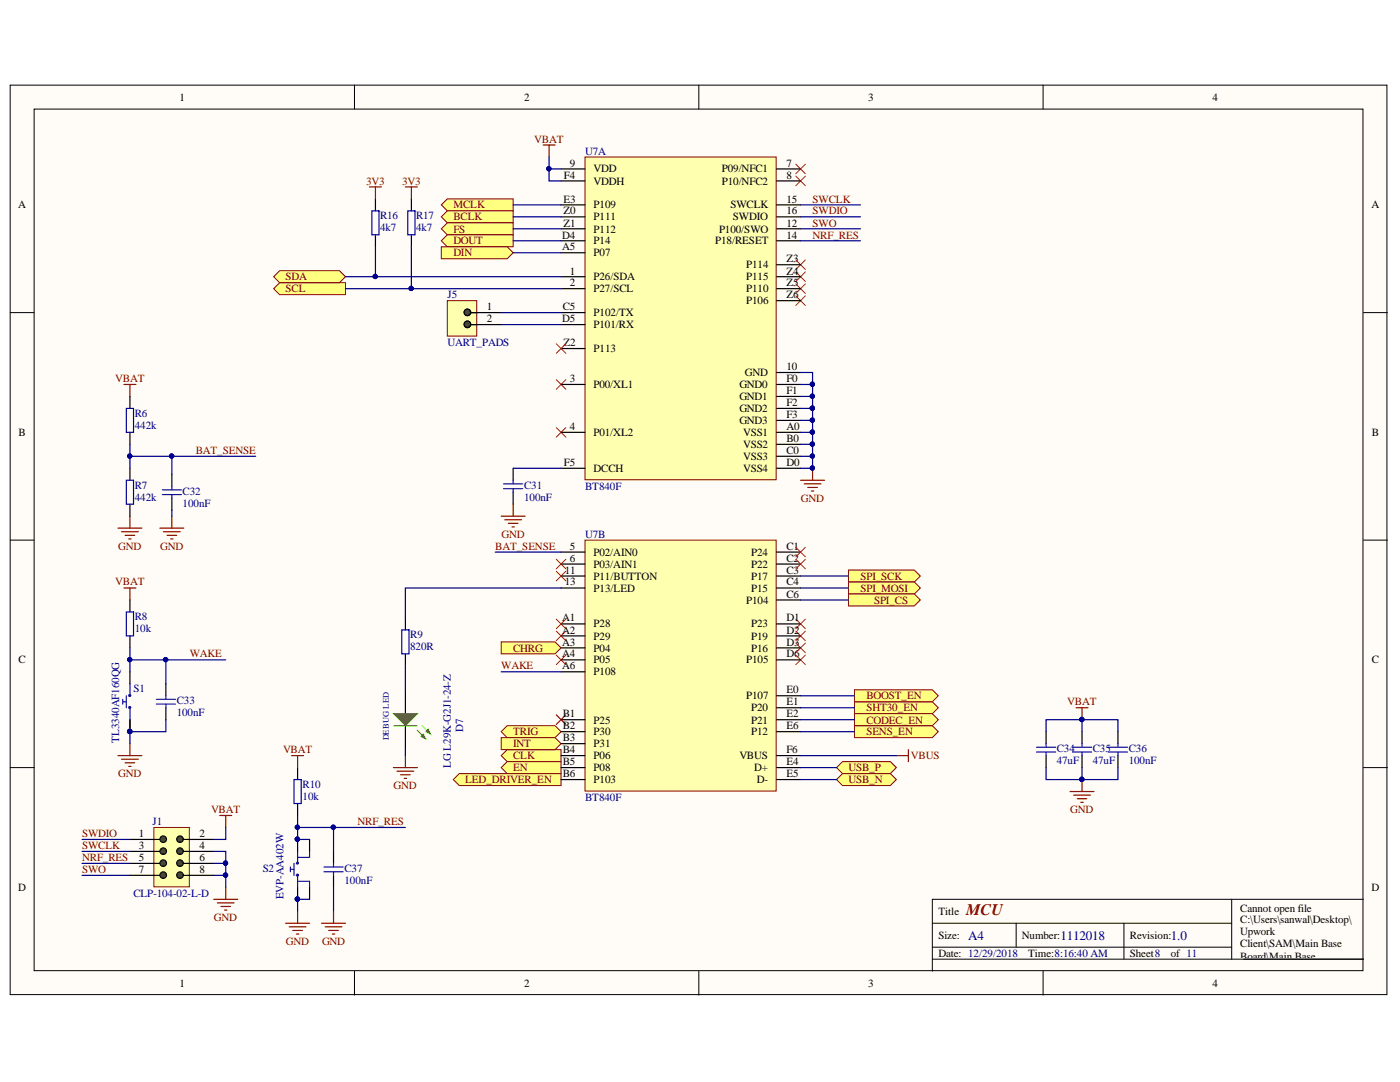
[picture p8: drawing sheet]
<svg xmlns="http://www.w3.org/2000/svg" width="279mm" height="216mm" viewBox="0 0 279 216" stroke-linecap="round" stroke-linejoin="round" font-family="sans-serif">
<g fill="#fffcf8" stroke="#000" stroke-width=".2">
<path d="M2 17h274.8v181.5h-274.8z"/>
<path d="M6.8 21.8h265.2v171.9h-265.2z"/>
</g>
<g fill="none" stroke="#000" stroke-width=".2">
<path d="M70.7 17v4.8M139.5 17v4.8M208.2 17v4.8M2 62.4h4.8M272.1 62.4h4.8M2 107.8h4.8M272.1 107.8h4.8M2 153.2h4.8M272.1 153.2h4.8M245.8 179.4v12M272.1 179.4h-86v14.4M70.7 193.8v4.8"/>
<path d="M139.5 193.8v4.8M186.1 184.2h59.7M186.1 191.4h86M186.1 189h59.7M202.8 184.2v4.8M208.2 193.8v4.8M224.3 184.2v7.2"/>
</g>
<g fill="#ffff80" stroke="#800000" stroke-width=".2">
<path d="M170.5 144.8h15.6l1.2 1.2-1.2 1.2h-15.6z" fill-rule="evenodd"/>
<path d="M170.5 140h15.6l1.2 1.2-1.2 1.2h-15.6z" fill-rule="evenodd"/>
<path d="M100 146l1.2-1.2h9.6l1.2 1.2-1.2 1.2h-9.6z" fill-rule="evenodd"/>
<path d="M100 150.8l1.2-1.2h10.8v2.4h-10.8z" fill-rule="evenodd"/>
<path d="M100 153.2l1.2-1.2h10.8v2.4h-10.8z" fill-rule="evenodd"/>
<path d="M100 147.2h10.8l1.2 1.2-1.2 1.2h-10.8z" fill-rule="evenodd"/>
<path d="M90.5 155.6l1.2-1.2h20.3v2.3h-20.3z" fill-rule="evenodd"/>
<path d="M170.5 142.4h15.6l1.2 1.2-1.2 1.2h-15.6z" fill-rule="evenodd"/>
</g>
<path d="M159.8 95.8h4.8M160.5 96.5h3.3M161.2 97.3h1.9M161.9 98h.5M162.2 93.4v2.4" fill="none" stroke="#800000" stroke-width=".24"/>
<circle cx="162.1" cy="93.4" r=".43" fill="#000080" stroke="#000080" stroke-width=".2"/>
<path d="M111 75.8l1.9 1.9M112.9 75.8l-1.9 1.9M111 85.3l1.9 1.9M112.9 85.3l-1.9 1.9" fill="none" stroke="#f00" stroke-width=".2"/>
<path d="M30.7 165.1h7.1v11.9h-7.1z" fill="#ffffb0" stroke="#800000" stroke-width=".2"/>
<path d="M25.9 167.5h6.5M25.9 169.9h6.5M25.9 172.3h6.5M25.9 174.7h6.5M36.2 167.5h6.5M36.2 169.9h6.5M36.2 172.3h6.5M36.2 174.7h6.5" fill="none" stroke="#000" stroke-width=".24"/>
<g fill="#3f4511" stroke="#000" stroke-width=".2">
<circle cx="32.6" cy="174.6" r=".67"/>
<circle cx="32.6" cy="172.2" r=".67"/>
<circle cx="32.6" cy="169.8" r=".67"/>
<circle cx="32.6" cy="167.5" r=".67"/>
<circle cx="35.9" cy="174.6" r=".67"/>
<circle cx="35.9" cy="172.2" r=".67"/>
<circle cx="35.9" cy="169.8" r=".67"/>
<circle cx="35.9" cy="167.5" r=".67"/>
</g>
<g fill="none" stroke="#800000" stroke-width=".24">
<path d="M42.7 179.4h4.7M45.1 177.1v2.3M43.4 180.2h3.3M44.1 180.9h1.9M44.8 181.6h.5M57 184.2h4.8M57.7 184.9h3.4M58.4 185.7h1.9M59.2 186.4h.4M59.4 181.8v2.4M64.2 184.2h4.8M64.9 184.9h3.3"/>
<path d="M65.6 185.7h1.9M66.3 186.4h.5M66.6 181.8v2.4"/>
</g>
<g fill="none" stroke="#f00" stroke-width=".2">
<path d="M158.8 32.8l1.9 1.9M158.8 35.1l1.9 2M160.7 32.8l-1.9 1.9M160.7 35.1l-1.9 2M158.8 51.9l1.9 1.9M158.8 54.3l1.9 1.9M158.8 56.6l1.9 2M158.8 59l1.9 1.9M160.7 51.9l-1.9 1.9M160.7 54.3l-1.9 1.9M160.7 56.6l-1.9 2M160.7 59l-1.9 1.9"/>
<path d="M111 114l1.9 1.9M111 111.6l1.9 1.9M112.9 114l-1.9 1.9M112.9 111.6l-1.9 1.9M111 123.5l1.9 2M111 125.9l1.9 1.9M111 130.7l1.9 1.9M112.9 123.5l-1.9 2M112.9 125.9l-1.9 1.9M112.9 130.7l-1.9 1.9M158.8 123.5l1.9 2M158.8 125.9l1.9 1.9"/>
<path d="M158.8 128.3l1.9 1.9M158.8 130.7l1.9 1.9M160.7 123.5l-1.9 2M160.7 125.9l-1.9 1.9M160.7 128.3l-1.9 1.9M160.7 130.7l-1.9 1.9M111 142.7l1.9 1.9M112.9 142.7l-1.9 1.9"/>
</g>
<path d="M80.9 137.6v4.8M59.4 153.2v2.4M80.9 144.8v4.8M59.4 160.3v2.4M61.8 167.5v2.4M61.8 177.1v2.3M66.6 169.9v2.4M66.6 174.7v2.4" fill="none" stroke="#000" stroke-width=".24"/>
<path d="M58 173.5h.7M58 173v1M58.7 172.3v2.4M59.4 169.9v2.4M59.4 174.7v2.4M59.4 175.9h2.4v1.2M61.8 169.9v1.2h-2.4M64.6 173h3.9M64.6 174h3.9M66.6 172.3v.7M66.6 174v.7" fill="none" stroke="#00f" stroke-width=".24"/>
<g fill="#00f" stroke="#00f" stroke-width=".24">
<circle cx="59.3" cy="174.6" r=".19"/>
<circle cx="59.3" cy="172.2" r=".19"/>
</g>
<path d="M58.7 155.6h1.4v4.7h-1.4z" fill="none" stroke="#0000bf" stroke-width=".24"/>
<path d="M78.5 142.4h4.8l-2.4 2.4z" fill="#0f0"/>
<path d="M78.5 142.4h4.8l-2.4 2.4zM83.3 145.8l1.7 1.6M84.2 144.8l1.7 1.7" fill="none" stroke="#0f0" stroke-width=".24"/>
<path d="M84 147l.5-.5 .5 .9z" fill="#0f0"/>
<path d="M84 147l.5-.5 .5 .9z" fill="none" stroke="#0f0" stroke-width=".24"/>
<path d="M85 146l.4-.5 .5 1z" fill="#0f0"/>
<path d="M78.5 144.8h4.8M85 146l.4-.5 .5 1z" fill="none" stroke="#0f0" stroke-width=".24"/>
<path d="M102.4 93.4v2.4M102.4 98.2v2.4M80.9 123.3v2.4M80.9 130.5v2.4M208.8 146v2.4M208.8 150.8v2.4M215.9 146v2.4M215.9 150.8v2.4M223.1 146v2.4M223.1 150.8v2.4" fill="none" stroke="#000" stroke-width=".24"/>
<path d="M80.2 125.7h1.4v4.8h-1.4z" fill="none" stroke="#0000bf" stroke-width=".24"/>
<g fill="none" stroke="#800000" stroke-width=".24">
<path d="M100 103h4.8M100.7 103.7h3.4M101.5 104.4h1.9M102.2 105.1h.5M102.4 100.6v2.4M78.5 153.2h4.8M79.2 153.9h3.4M79.9 154.6h2M80.7 155.3h.4M80.9 150.8v2.4M178.9 150.8h2.4M181.3 149.6v2.4"/>
<path d="M213.6 157.9h4.7M214.3 158.7h3.3M215 159.4h1.9M215.9 155.6v2.3M215.7 160.1h.5"/>
</g>
<g fill="none" stroke="#00f" stroke-width=".24">
<path d="M100.5 96.5h3.8M100.5 97.5h3.8M102.4 95.8v.7M102.4 97.5v.7M206.9 149.1h3.8M206.9 150.1h3.8M208.8 148.4v.7M208.8 150.1v.7M214 149.1h3.9M214 150.1h3.9M215.9 148.4v.7M215.9 150.1v.7"/>
<path d="M221.2 149.1h3.8M221.2 150.1h3.8M223.1 148.4v.7M223.1 150.1v.7"/>
</g>
<circle cx="215.9" cy="155.5" r=".43" fill="#000080" stroke="#000080" stroke-width=".2"/>
<g fill="#ffff80" stroke="#800000" stroke-width=".2">
<path d="M166.9 153.2l1.2-1.2h9.6l1.2 1.2-1.2 1.2h-9.6z" fill-rule="evenodd"/>
<path d="M166.9 155.6l1.2-1.2h9.6l1.2 1.2-1.2 1.1h-9.6z" fill-rule="evenodd"/>
<path d="M88.1 40.9l1.2-1.2h13.1v2.4h-13.1z" fill-rule="evenodd"/>
<path d="M88.1 43.3l1.2-1.2h13.1v2.4h-13.1z" fill-rule="evenodd"/>
<path d="M88.1 45.7l1.2-1.2h13.1v2.4h-13.1z" fill-rule="evenodd"/>
<path d="M88.1 48l1.2-1.1h13.1v2.3h-13.1z" fill-rule="evenodd"/>
</g>
<path d="M116.8 31.3h38.1v64.4h-38.1z" fill="#ffffb0" stroke="#800000" stroke-width=".2"/>
<g fill="none" stroke="#000" stroke-width=".24">
<path d="M112 33.7h4.8M112 36.1h4.8M155 33.7h4.8M155 36.1h4.8M112 55.2h4.8M112 57.6h4.8M112 45.7h4.8M112 48h4.8M112 40.9h4.8M112 43.3h4.8M112 50.4h4.8M155 55.2h4.8"/>
<path d="M155 57.6h4.8M155 45.7h4.8M155 48h4.8M155 40.9h4.8M155 43.3h4.8M155 52.8h4.8M155 60h4.8M112 76.7h4.8M112 62.4h4.8M112 64.8h4.8M112 69.5h4.8M155 76.7h4.8"/>
<path d="M155 74.3h4.8M155 79.1h4.8M112 86.3h4.8M112 93.4h4.8M155 86.3h4.8M155 88.7h4.8M155 91h4.8M155 93.4h4.8M155 81.5h4.8M155 83.9h4.8"/>
</g>
<path d="M116.8 107.8h38.1v50h-38.1z" fill="#ffffb0" stroke="#800000" stroke-width=".2"/>
<g fill="none" stroke="#000" stroke-width=".24">
<path d="M112 110.2h4.8M112 112.6h4.8M112 114.9h4.8M112 117.3h4.8M155 110.2h4.8M155 112.6h4.8M155 114.9h4.8M155 117.3h4.8M155 119.7h4.8M112 124.5h4.8M112 126.9h4.8M112 129.3h4.8"/>
<path d="M112 131.7h4.8M112 134.1h4.8M155 124.5h4.8M155 126.9h4.8M155 129.3h4.8M155 131.7h4.8M155 138.8h4.8M112 143.6h4.8M112 146h4.8M112 148.4h4.8M112 150.8h4.8M112 153.2h4.8"/>
<path d="M112 155.6h4.8M155 143.6h4.8M155 146h4.8M155 150.8h4.8M155 153.2h4.8M155 155.6h4.8M155 141.2h4.8"/>
</g>
<g fill="#ffff80" stroke="#800000" stroke-width=".2">
<path d="M88.1 49.2h13.1l1.2 1.2-1.2 1.2h-13.1z" fill-rule="evenodd"/>
<path d="M54.6 57.6l1.2-1.2h13.2v2.4h-13.2z" fill-rule="evenodd"/>
<path d="M54.6 55.2l1.2-1.2h12l1.2 1.2-1.2 1.2h-12z" fill-rule="evenodd"/>
</g>
<path d="M24.5 139.5v1M25.2 138.8v2.4M25.9 136.4v2.4M31.2 139.5h3.8M33.1 138.8v.7M24.5 140h.7M25.9 141.2v2.4M31.2 140.5h3.8M33.1 140.5v.7" fill="none" stroke="#00f" stroke-width=".24"/>
<g fill="#00f" stroke="#00f" stroke-width=".24">
<circle cx="25.9" cy="141.2" r=".19"/>
<circle cx="25.9" cy="138.8" r=".19"/>
</g>
<path d="M25.9 119.7v2.4M25.9 126.9v2.4M25.9 134.1v2.3M33.1 136.4v2.4M33.1 141.2v2.4" fill="none" stroke="#000" stroke-width=".24"/>
<path d="M23.5 150.8h4.8M24.3 151.5h3.3M25 152.2h1.9M25.7 152.9h.5M25.9 148.4v2.4" fill="none" stroke="#800000" stroke-width=".24"/>
<path d="M25.2 122.1h1.4v4.8h-1.4z" fill="none" stroke="#0000bf" stroke-width=".24"/>
<g fill="#ffff80" stroke="#800000" stroke-width=".2">
<path d="M169.3 113.7h13.2l1.2 1.2-1.2 1.2h-13.2z" fill-rule="evenodd"/>
<path d="M169.3 116.1h13.2l1.2 1.2-1.2 1.2h-13.2z" fill-rule="evenodd"/>
<path d="M169.3 118.5h13.2l1.2 1.2-1.2 1.2h-13.2z" fill-rule="evenodd"/>
<path d="M170.5 137.6h15.6l1.2 1.2-1.2 1.2h-15.6z" fill-rule="evenodd"/>
</g>
<path d="M111 68.6l1.9 1.9M112.9 68.6l-1.9 1.9M158.8 109.2l1.9 1.9M158.8 111.6l1.9 1.9M160.7 109.2l-1.9 1.9M160.7 111.6l-1.9 1.9" fill="none" stroke="#f00" stroke-width=".2"/>
<g fill="none" stroke="#800000" stroke-width=".24">
<path d="M108.4 28.9h2.4M109.6 28.9v2.4M24.7 76.7h2.4M25.9 76.7v2.4M23.5 105.4h4.8M24.3 106.1h3.3M24.7 117.3h2.4M25 106.8h1.9M25.7 107.5h.5M25.9 103v2.4M25.9 117.3v2.4M31.9 105.4h4.8"/>
<path d="M32.6 106.1h3.4M33.3 106.8h2M34.1 107.5h.4M34.3 103v2.4M58.2 150.8h2.4M59.4 150.8v2.4M43.9 162.7h2.3M45.1 162.7v2.4"/>
</g>
<path d="M25.9 79.1v2.4M25.9 86.3v2.4M25.9 93.4v2.4M34.3 94.6v2.4M34.3 99.4v2.4M25.9 100.6v2.4" fill="none" stroke="#000" stroke-width=".24"/>
<path d="M25.2 81.5h1.4v4.8h-1.4zM25.2 95.8h1.4v4.8h-1.4z" fill="none" stroke="#0000bf" stroke-width=".24"/>
<path d="M32.4 97.7h3.8M32.4 98.7h3.8M34.3 97v.7M34.3 98.7v.7" fill="none" stroke="#00f" stroke-width=".24"/>
<path d="M100 128.1h10.8l1.2 1.2-1.2 1.2h-10.8z" fill-rule="evenodd" fill="#ffff80" stroke="#800000" stroke-width=".2"/>
<path d="M73.7 37.3h2.4M74.9 37.3v2.4M80.9 37.3h2.4M82.1 37.3v2.4M214.7 141.2h2.4M215.9 141.2v2.4" fill="none" stroke="#800000" stroke-width=".24"/>
<g fill="#000080" stroke="#000080" stroke-width=".2">
<circle cx="215.9" cy="143.6" r=".43"/>
<circle cx="45" cy="174.6" r=".43"/>
<circle cx="45" cy="172.2" r=".43"/>
<circle cx="109.5" cy="33.7" r=".43"/>
<circle cx="162.1" cy="76.7" r=".43"/>
<circle cx="162.1" cy="79.1" r=".43"/>
<circle cx="162.1" cy="81.4" r=".43"/>
<circle cx="162.1" cy="83.8" r=".43"/>
<circle cx="162.1" cy="86.2" r=".43"/>
<circle cx="162.1" cy="88.6" r=".43"/>
<circle cx="162.1" cy="91" r=".43"/>
<circle cx="66.5" cy="165.1" r=".43"/>
<circle cx="215.9" cy="155.5" r=".43"/>
<circle cx="33.1" cy="131.6" r=".43"/>
<circle cx="25.9" cy="131.6" r=".43"/>
<circle cx="34.2" cy="91" r=".43"/>
<circle cx="74.9" cy="55.2" r=".43"/>
<circle cx="82" cy="57.6" r=".43"/>
</g>
<path d="M74.9 39.7v2.4M82.1 39.7v2.4M74.9 46.9v2.3M82.1 46.9v2.3" fill="none" stroke="#000" stroke-width=".24"/>
<path d="M74.2 42.1h1.4v4.8h-1.4zM81.4 42.1h1.4v4.8h-1.4z" fill="none" stroke="#0000bf" stroke-width=".24"/>
<g fill="none" stroke="#000080" stroke-width=".24">
<path d="M109.6 31.3v2.4h2.4M109.6 33.7v2.4h2.4M74.9 49.2v6M82.1 49.2v8.4M102.4 40.9h9.6M102.4 48h9.6M102.4 43.3h9.6M102.4 45.7h9.6M102.4 50.4h9.6M159.8 40.9h11.9M159.8 48h11.9M159.8 43.3h11.9"/>
<path d="M159.8 45.7h11.9M159.8 76.7h2.4M159.8 79.1h2.4M34.3 91v3.6M102.4 93.4h9.6M159.8 81.5h2.4v2.4M159.8 86.3h2.4M159.8 88.7h2.4M159.8 91h2.4M34.3 101.8v1.2M98.8 110.2h13.2M112 117.3h-31.1v6"/>
<path d="M159.8 114.9h9.5M159.8 117.3h9.5M159.8 119.7h9.5M25.9 131.7h7.2v4.7M33.1 131.7h12M80.9 132.9v4.7M100 134.1h12M159.8 138.8h10.7M33.1 143.6v2.4h-7.2v2.4M80.9 149.6v1.2M159.8 155.6h7.1M159.8 153.2h7.1"/>
<path d="M159.8 150.8h19.1M159.8 141.2h10.7M159.8 143.6h10.7M159.8 146h10.7M215.9 143.6v2.4M215.9 153.2v2.4M16.4 167.5h9.5M16.4 169.9h9.5M16.4 172.3h9.5M16.4 174.7h9.5M42.7 172.3h2.4M42.7 174.7h2.4"/>
<path d="M45.1 165.1v2.4h-2.4M61.8 179.4h-2.4v2.4M66.6 165.1v4.8M66.6 177.1v4.7"/>
</g>
<path d="M89.3 60h5.8v7.1h-5.8z" fill="#ffffb0" stroke="#800000" stroke-width=".2"/>
<path d="M93.6 62.4h6.4" fill="none" stroke="#000" stroke-width=".24"/>
<circle cx="93.3" cy="62.3" r=".67" fill="#3f4511" stroke="#000" stroke-width=".2"/>
<path d="M93.6 62.4h1.6" fill="none" stroke="#000" stroke-width=".24"/>
<circle cx="93.3" cy="62.3" r=".67" fill="#3f4511" stroke="#000" stroke-width=".2"/>
<path d="M93.6 64.8h6.4" fill="none" stroke="#000" stroke-width=".24"/>
<circle cx="93.3" cy="64.7" r=".67" fill="#3f4511" stroke="#000" stroke-width=".2"/>
<path d="M93.6 64.8h1.6" fill="none" stroke="#000" stroke-width=".24"/>
<circle cx="93.3" cy="64.7" r=".67" fill="#3f4511" stroke="#000" stroke-width=".2"/>
<g fill="none" stroke="#000080" stroke-width=".24">
<path d="M69 57.6h43M69 55.2h43M100 62.4h12M100 64.8h12M159.8 74.3h2.4v7.2M25.9 91h25.1M25.9 88.7v4.7M159.8 83.9h2.4v9.5h-2.4M25.9 129.3v4.8M208.8 153.2v2.4h14.3v-2.4M208.8 146v-2.4h14.3v2.4M42.7 169.9h2.4v7.2"/>
<path d="M59.4 162.7v4.8h2.4M59.4 165.1h21.5"/>
</g>
<g fill="#000080" stroke="#000080" stroke-width=".2">
<circle cx="25.9" cy="91" r=".43"/>
<circle cx="34.2" cy="91" r=".43"/>
<circle cx="45" cy="172.2" r=".43"/>
<circle cx="45" cy="174.6" r=".43"/>
<circle cx="59.3" cy="165.1" r=".43"/>
<circle cx="66.5" cy="165.1" r=".43"/>
<circle cx="82" cy="57.6" r=".43"/>
<circle cx="74.9" cy="55.2" r=".43"/>
<circle cx="162.1" cy="83.8" r=".43"/>
<circle cx="162.1" cy="86.2" r=".43"/>
<circle cx="162.1" cy="88.6" r=".43"/>
<circle cx="162.1" cy="91" r=".43"/>
<circle cx="162.1" cy="93.4" r=".43"/>
<circle cx="162.1" cy="76.7" r=".43"/>
<circle cx="162.1" cy="79.1" r=".43"/>
<circle cx="162.1" cy="81.4" r=".43"/>
<circle cx="215.9" cy="155.5" r=".43"/>
<circle cx="215.9" cy="143.6" r=".43"/>
<circle cx="25.9" cy="131.6" r=".43"/>
</g>
<g font-size="3.2" fill="#000080">
<text x="26.2" y="145.4">3</text>
<text x="58.6" y="169.4">PIS204</text>
<text x="58.6" y="178.9">PIS201</text>
</g>
<text font-size="3.2" fill="#800000" x="192.8" y="182.6">MCU</text>
<g font-size="2.6" fill="#000080">
<text x="193.2" y="187.5">A4</text>
<text x="211.6" y="187.5">1112018</text>
<text x="233.6" y="187.5">1.0</text>
</g>
<g font-size="2.2">
<text x="35.9" y="20.1">1</text>
<text x="104.6" y="20.1">2</text>
<text x="173.3" y="20.1">3</text>
<text x="242" y="20.1">4</text>
<text x="112.5" y="35.7">F4</text>
<text x="113.7" y="33.2">9</text>
<text x="118.5" y="34.4">VDD</text>
<text x="144.1" y="34.4">P09/NFC1</text>
<text x="156.9" y="33.2">7</text>
<text x="156.9" y="35.7">8</text>
<text x="3.6" y="41.6">A</text>
<text x="112.5" y="40.4">E3</text>
<text x="118.5" y="41.6">P109</text>
<text x="118.5" y="36.9">VDDH</text>
<text x="144.1" y="36.9">P10/NFC2</text>
<text x="145.8" y="41.6">SWCLK</text>
<text x="156.9" y="40.4">15</text>
<text x="273.7" y="41.6">A</text>
<text x="112.2" y="47.6">D4</text>
<text x="112.5" y="42.8">Z0</text>
<text x="112.5" y="45.2">Z1</text>
<text x="118.5" y="44">P111</text>
<text x="118.5" y="46.4">P112</text>
<text x="143.5" y="46.4">P100/SWO</text>
<text x="146.3" y="44">SWDIO</text>
<text x="156.9" y="45.2">12</text>
<text x="156.9" y="47.6">14</text>
<text x="156.9" y="42.8">16</text>
<text x="112.2" y="50">A5</text>
<text x="118.5" y="48.8">P14</text>
<text x="118.5" y="51.1">P07</text>
<text x="142.7" y="48.8">P18/RESET</text>
<text x="148.9" y="53.5">P114</text>
<text x="156.9" y="52.3">Z3</text>
<text x="113.7" y="54.8">1</text>
<text x="113.7" y="57.1">2</text>
<text x="118.5" y="56">P26/SDA</text>
<text x="118.5" y="58.3">P27/SCL</text>
<text x="148.9" y="56">P115</text>
<text x="148.9" y="58.3">P110</text>
<text x="156.9" y="54.8">Z4</text>
<text x="156.9" y="57.1">Z5</text>
<text x="156.9" y="59.5">Z6</text>
<text x="97.2" y="61.9">1</text>
<text x="97.2" y="64.3">2</text>
<text x="112.2" y="64.3">D5</text>
<text x="112.3" y="61.9">C5</text>
<text x="118.5" y="63.1">P102/TX</text>
<text x="118.5" y="65.5">P101/RX</text>
<text x="148.9" y="60.7">P106</text>
<text x="112.5" y="69.1">Z2</text>
<text x="118.5" y="70.2">P113</text>
<text x="113.7" y="76.2">3</text>
<text x="118.5" y="77.4">P00/XL1</text>
<text x="147.6" y="77.4">GND0</text>
<text x="148.7" y="75.1">GND</text>
<text x="156.9" y="73.9">10</text>
<text x="156.9" y="76.2">F0</text>
<text x="147.6" y="79.8">GND1</text>
<text x="147.6" y="82.2">GND2</text>
<text x="156.9" y="78.6">F1</text>
<text x="156.9" y="81.1">F2</text>
<text x="156.9" y="83.4">F3</text>
<text x="3.7" y="87">B</text>
<text x="113.7" y="85.8">4</text>
<text x="118.5" y="87">P01/XL2</text>
<text x="147.6" y="84.6">GND3</text>
<text x="148.3" y="87">VSS1</text>
<text x="148.3" y="89.3">VSS2</text>
<text x="156.9" y="85.8">A0</text>
<text x="156.9" y="88.2">B0</text>
<text x="273.8" y="87">B</text>
<text x="112.5" y="93">F5</text>
<text x="118.5" y="94.2">DCCH</text>
<text x="148.3" y="91.8">VSS3</text>
<text x="148.3" y="94.2">VSS4</text>
<text x="156.9" y="90.6">C0</text>
<text x="156.9" y="93">D0</text>
<text x="113.7" y="109.7">5</text>
<text x="113.7" y="112.1">6</text>
<text x="118.5" y="110.9">P02/AIN0</text>
<text x="118.5" y="113.3">P03/AIN1</text>
<text x="149.9" y="110.9">P24</text>
<text x="149.9" y="113.3">P22</text>
<text x="156.9" y="109.7">C1</text>
<text x="156.9" y="112.1">C2</text>
<text x="112.7" y="114.5">11</text>
<text x="112.7" y="116.8">13</text>
<text x="118.5" y="115.6">P11/BUTTON</text>
<text x="118.5" y="118.1">P13/LED</text>
<text x="149.9" y="115.6">P17</text>
<text x="149.9" y="118.1">P15</text>
<text x="156.9" y="114.5">C3</text>
<text x="156.9" y="116.8">C4</text>
<text x="156.9" y="119.3">C6</text>
<text x="112.2" y="124">A1</text>
<text x="118.5" y="125.2">P28</text>
<text x="148.9" y="120.5">P104</text>
<text x="149.9" y="125.2">P23</text>
<text x="156.9" y="124">D1</text>
<text x="112.2" y="126.5">A2</text>
<text x="112.2" y="128.8">A3</text>
<text x="112.2" y="131.2">A4</text>
<text x="118.5" y="127.6">P29</text>
<text x="118.5" y="130">P04</text>
<text x="149.9" y="127.6">P19</text>
<text x="149.9" y="130">P16</text>
<text x="156.9" y="126.5">D2</text>
<text x="156.9" y="128.8">D3</text>
<text x="156.9" y="131.2">D6</text>
<text x="3.7" y="132.4">C</text>
<text x="112.2" y="133.6">A6</text>
<text x="118.5" y="132.4">P05</text>
<text x="118.5" y="134.7">P108</text>
<text x="148.9" y="132.4">P105</text>
<text x="273.8" y="132.4">C</text>
<text x="112.3" y="143.1">B1</text>
<text x="148.9" y="139.6">P107</text>
<text x="149.9" y="141.9">P20</text>
<text x="156.9" y="138.4">E0</text>
<text x="156.9" y="140.7">E1</text>
<text x="156.9" y="143.1">E2</text>
<text x="112.3" y="145.6">B2</text>
<text x="112.3" y="147.9">B3</text>
<text x="118.5" y="144.4">P25</text>
<text x="118.5" y="146.7">P30</text>
<text x="118.5" y="149.1">P31</text>
<text x="149.9" y="144.4">P21</text>
<text x="149.9" y="146.7">P12</text>
<text x="156.9" y="145.6">E6</text>
<text x="112.3" y="150.3">B4</text>
<text x="112.3" y="152.7">B5</text>
<text x="112.3" y="155.1">B6</text>
<text x="118.5" y="151.5">P06</text>
<text x="118.5" y="153.9">P08</text>
<text x="147.6" y="151.5">VBUS</text>
<text x="150.5" y="153.9">D+</text>
<text x="156.9" y="152.7">E4</text>
<text x="156.9" y="155.1">E5</text>
<text x="156.9" y="150.3">F6</text>
<text x="118.5" y="156.3">P103</text>
<text x="151" y="156.3">D-</text>
<text x="27.7" y="167">1</text>
<text x="39.8" y="167">2</text>
<text x="27.7" y="169.4">3</text>
<text x="27.7" y="171.8">5</text>
<text x="39.8" y="169.4">4</text>
<text x="39.8" y="171.8">6</text>
<text x="3.6" y="177.8">D</text>
<text x="27.7" y="174.2">7</text>
<text x="39.8" y="174.2">8</text>
<text x="273.7" y="177.8">D</text>
<text x="187.3" y="182.6">Title</text>
<text x="247.5" y="181.9">Cannot open file</text>
<text x="247.5" y="184.3">C:\Users\sanwal\Desktop\</text>
<text x="187.3" y="187.3">Size:</text>
<text x="187.3" y="191">Date: 12/29/2018</text>
<text x="204" y="187.3">Number:</text>
<text x="205.2" y="191">Time:8:16:40 AM</text>
<text x="225.5" y="187.3">Revision:</text>
<text x="225.5" y="191">Sheet8</text>
<text x="233.6" y="191">of 11</text>
<text x="247.5" y="186.6">Upwork</text>
<text x="247.5" y="189">Client\SAM\Main Base</text>
<text x="247.5" y="191.5">Board\Main Base</text>
<text x="35.9" y="196.9">1</text>
<text x="104.6" y="196.9">2</text>
<text x="173.3" y="196.9">3</text>
<text x="242" y="196.9">4</text>
<text x="247.5" y="193.8">Board\Main Base</text>
<text x="247.5" y="198.6">Files\Logo.png</text>
</g>
<g font-size="2.2" fill="#800000">
<text x="106.6" y="28.5">VBAT</text>
<text x="73.1" y="36.9">3V3</text>
<text x="80.2" y="36.9">3V3</text>
<text x="90.5" y="41.6">MCLK</text>
<text x="162.2" y="40.4">SWCLK</text>
<text x="90.5" y="44">BCLK</text>
<text x="90.5" y="46.4">FS</text>
<text x="162.2" y="47.6">NRF_RES</text>
<text x="162.2" y="45.2">SWO</text>
<text x="162.2" y="42.8">SWDIO</text>
<text x="90.5" y="48.8">DOUT</text>
<text x="90.5" y="51.1">DIN</text>
<text x="57" y="58.3">SCL</text>
<text x="57" y="56">SDA</text>
<text x="23" y="76.2">VBAT</text>
<text x="39.1" y="90.6">BAT_SENSE</text>
<text x="159.8" y="100.2">GND</text>
<text x="100.1" y="107.3">GND</text>
<text x="23.6" y="109.7">GND</text>
<text x="32" y="109.7">GND</text>
<text x="98.8" y="109.7">BAT_SENSE</text>
<text x="23" y="116.8">VBAT</text>
<text x="171.7" y="115.6">SPI_SCK</text>
<text x="171.7" y="118.1">SPI_MOSI</text>
<text x="174.4" y="120.5">SPI_CS</text>
<text x="37.9" y="131.2">WAKE</text>
<text x="102.4" y="130">CHRG</text>
<text x="100" y="133.6">WAKE</text>
<text x="172.9" y="141.9">SHT30_EN</text>
<text x="172.9" y="139.6">BOOST_EN</text>
<text x="213" y="140.7">VBAT</text>
<text x="102.4" y="146.7">TRIG</text>
<text x="102.4" y="149.1">INT</text>
<text x="172.9" y="146.7">SENS_EN</text>
<text x="172.9" y="144.4">CODEC_EN</text>
<text x="23.6" y="155.1">GND</text>
<text x="56.5" y="150.3">VBAT</text>
<text x="102.4" y="151.5">CLK</text>
<text x="102.4" y="153.9">EN</text>
<text x="169.4" y="153.9">USB_P</text>
<text x="181.8" y="151.5">VBUS</text>
<text x="78.6" y="157.5">GND</text>
<text x="92.8" y="156.3">LED_DRIVER_EN</text>
<text x="169.4" y="156.3">USB_N</text>
<text x="16.4" y="167">SWDIO</text>
<text x="42.1" y="162.3">VBAT</text>
<text x="71.4" y="164.7">NRF_RES</text>
<text x="213.6" y="162.3">GND</text>
<text x="16.4" y="171.8">NRF_RES</text>
<text x="16.4" y="169.4">SWCLK</text>
<text x="16.4" y="174.2">SWO</text>
<text x="42.7" y="183.8">GND</text>
<text x="57.1" y="188.5">GND</text>
<text x="64.3" y="188.5">GND</text>
</g>
<g font-size="2.2" fill="#000080">
<text x="116.8" y="30.9">U7A</text>
<text x="75.8" y="43.8">R16</text>
<text x="75.8" y="46.2">4k7</text>
<text x="83" y="43.8">R17</text>
<text x="83" y="46.2">4k7</text>
<text x="89.3" y="59.5">J5</text>
<text x="89.3" y="69.1">UART_PADS</text>
<text x="26.9" y="83.2">R6</text>
<text x="26.9" y="85.5">442k</text>
<text x="26.9" y="97.5">R7</text>
<text x="26.9" y="99.9">442k</text>
<text x="36.4" y="98.7">C32</text>
<text x="36.4" y="101.1">100nF</text>
<text x="104.6" y="97.5">C31</text>
<text x="104.6" y="99.9">100nF</text>
<text x="116.8" y="97.7">BT840F</text>
<text x="116.8" y="107.3">U7B</text>
<text x="26.9" y="123.8">R8</text>
<text x="26.9" y="126.2">10k</text>
<text x="81.9" y="127.4">R9</text>
<text x="81.9" y="129.8">820R</text>
<text x="26.6" y="138.1">S1</text>
<text x="35.3" y="140.5">C33</text>
<text x="35.3" y="142.9">100nF</text>
<text x="23.8" y="148.2" transform="rotate(-90 23.8 148.2)">TL3340AF160QG</text>
<text x="92.4" y="146" transform="rotate(-90 92.4 146)">D7</text>
<text x="90" y="153.2" transform="rotate(-90 90 153.2)">LG L29K-G2J1-24-Z</text>
<text x="210.9" y="150">C34</text>
<text x="210.9" y="152.5">47uF</text>
<text x="218.1" y="150">C35</text>
<text x="218.1" y="152.5">47uF</text>
<text x="225.3" y="150">C36</text>
<text x="225.3" y="152.5">100nF</text>
<text x="60.4" y="157.2">R10</text>
<text x="60.4" y="159.6">10k</text>
<text x="116.8" y="159.8">BT840F</text>
<text x="30.4" y="164.7">J1</text>
<text x="52.4" y="174">S2</text>
<text x="68.7" y="174">C37</text>
<text x="26.6" y="178.9">CLP-104-02-L-D</text>
<text x="56.6" y="179.5" transform="rotate(-90 56.6 179.5)">EVP-AA402W</text>
<text x="68.7" y="176.3">100nF</text>
</g>
<text font-size="1.7" fill="#000080" x="77.6" y="147.8" transform="rotate(-90 77.6 147.8)">DEBUG LED</text>
</svg>
